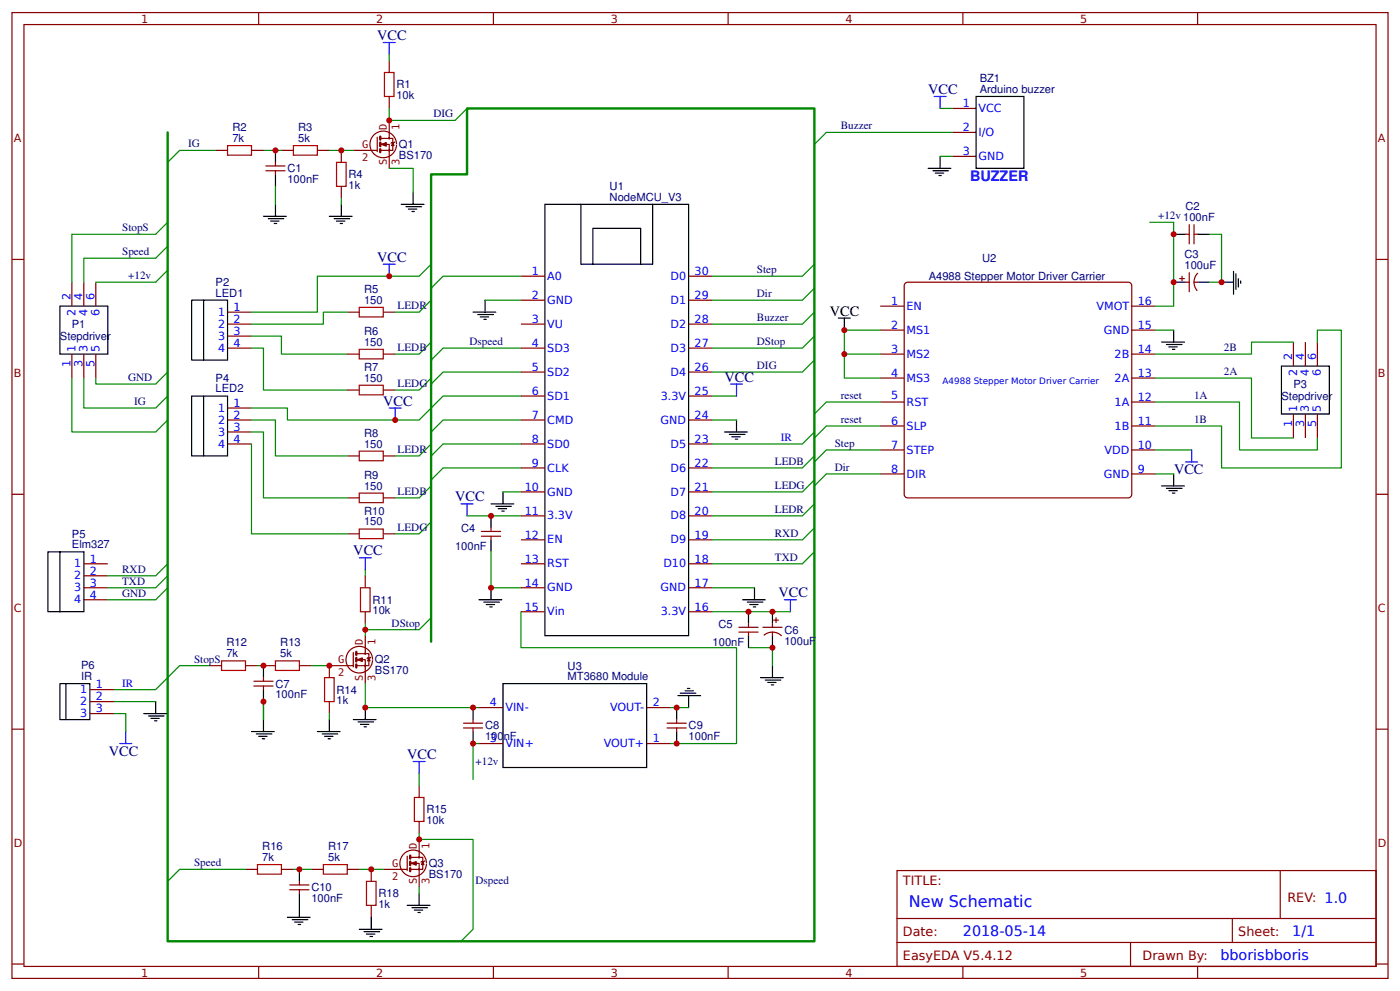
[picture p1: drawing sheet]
<svg xmlns="http://www.w3.org/2000/svg" width="309mm" height="219mm" viewBox="0 0 309 219" stroke-linecap="round" stroke-linejoin="round" font-family="sans-serif">
<g fill="none" stroke="#800" stroke-width=".26">
<path d="M2.6 2.8h304.1v213.2h-304.1zM5.3 5.4h298.7v208h-298.7zM57.1 2.8v2.6M86 13.4v2.6M109 2.8v2.6M160.9 2.8v2.6M212.7 2.8v2.6M264.6 2.8v2.6M62.2 33.2h2.6M70.1 33.2h2.7M75.4 33.2v2.7M86 21.3v2.6"/>
<path d="M2.6 57.3h2.7M75.4 41.1v2.7M304 57.3h2.7M50.3 71.6h5.3M50.3 76.9h5.3M50.3 68.9h5.3M50.3 74.2h5.3M76.7 68.9h2.7M76.7 78.2h2.7M84.7 68.9h2.6M84.7 78.2h2.6M115.1 61h5.3"/>
<path d="M115.1 66.3h5.3M115.1 71.6h5.3M115.1 76.9h5.3M152.1 61h5.3M152.1 66.3h5.3M152.1 71.6h5.3M152.1 76.9h5.3M50.3 92.7h5.3M50.3 98h5.3M50.3 90.1h5.3M50.3 95.4h5.3M76.7 86.1h2.7"/>
<path d="M84.7 86.1h2.6M115.1 82.2h5.3M115.1 87.4h5.3M115.1 92.7h5.3M115.1 98h5.3M152.1 82.2h5.3M152.1 87.4h5.3M152.1 92.7h5.3M152.1 98h5.3M2.6 109.1h2.7M76.7 100.7h2.7M76.7 109.9h2.7"/>
<path d="M76.7 117.9h2.7M84.7 100.7h2.6M84.7 109.9h2.6M84.7 117.9h2.6M115.1 103.3h5.3M115.1 108.6h5.3M115.1 113.9h5.3M115.1 119.2h5.3M152.1 103.3h5.3M152.1 108.6h5.3M152.1 113.9h5.3M152.1 119.2h5.3"/>
<path d="M304 109.1h2.7M18.5 124.5h5.3M18.5 129.8h5.3M18.5 127.1h5.3M18.5 132.4h5.3M115.1 124.5h5.3M115.1 129.8h5.3M115.1 135.1h5.3M152.1 124.5h5.3M152.1 129.8h5.3M152.1 135.1h5.3M2.6 161h2.7"/>
<path d="M304 161h2.7M198.2 192.2h105.8v21.2h-105.8zM282.8 192.2v10.6M2.6 212.9h2.7M57.1 213.4v2.6M109 213.4v2.6M160.9 213.4v2.6M198.2 202.8h105.8M198.2 208.1h105.8M212.7 213.4v2.6M249.8 208.1v5.3M264.6 213.4v2.6"/>
<path d="M272.3 202.8v5.3M304 212.9h2.7"/>
</g>
<g fill="none" stroke="#000" stroke-width=".26">
<path d="M72.8 47.8h5M73.8 48.3h3.5M74.3 48.8h1.9M75.1 49.3h.6M75.4 45.1v2.7M88.6 45.1h5.1M89.7 45.6h3.4M90.2 46.2h1.9M91 46.7h.5M91.3 42.5v2.6M120.4 45.1h31.7v95.3h-31.7zM128.3 45.1v13.2h15.9v-13.2"/>
<path d="M131 58.3v-7.9h10.6v7.9M45 66.3h5.3v13.2h-5.3zM45 66.3h-2.7v13.2h2.7M104.5 68.9h5M105.6 69.5h3.4M106.1 70h1.8M106.9 70.5h.5M107.2 66.3v2.6M45 87.4h5.3v13.3h-5.3zM45 87.4h-2.7v13.3h2.7M160.1 95.4h5M161.1 95.9h3.5"/>
<path d="M161.7 96.4h1.8M162.5 97h.5M162.7 92.7v2.7M108.5 111.3h5M109.5 111.8h3.5M110.1 112.3h1.8M110.9 112.8h.5M111.1 108.6v2.7M13.2 121.8h5.3v13.3h-5.3zM13.2 121.8h-2.6v13.3h2.6M105.8 132.4h5.1M106.9 133h3.4"/>
<path d="M107.4 133.5h1.9M108.2 134h.5M108.5 129.8v2.6"/>
</g>
<g fill="#840000" stroke="#840000" stroke-width=".26">
<path d="M86.8 31.5l.2 .6h-.5z"/>
<path d="M84.3 31.9l1-.4v.8z"/>
</g>
<path d="M78.1 33.2h5.2M83.3 30.3v3.2M84.1 33.2h1.9v4M86 26.6v4h-1.9M86 30.6h.8v2.6h-.8v-1.3h-1.9M86.1 33.2h-.2l.2 .1M86.1 30.6l-.2-.1 .2 .1M87.2 31.4l-.8 .2M87.6 31.9a2.94 2.94 0 0 0-4.2-2.7 2.94 2.94 0 0 0-.6 4.9 2.94 2.94 0 0 0 4.7-1.4l.1-.7" fill="none" stroke="#840000" stroke-width=".26"/>
<path d="M84 30.2v.6M84 31.5v.8M84 32.9v.7" fill="none" stroke="#840000" stroke-width=".53"/>
<path d="M84.9 16h2.1v5.3h-2.1zM64.8 32.1h5.3v2.2h-5.3zM74.3 35.9h2.2v5.2h-2.2zM79.4 67.9h5.3v2.1h-5.3zM79.4 77.1h5.3v2.1h-5.3zM79.4 99.6h5.3v2.1h-5.3zM79.4 85.1h5.3v2.1h-5.3zM79.4 108.9h5.3v2.1h-5.3zM79.4 116.8h5.3v2.1h-5.3z" fill="none" stroke="#a00000" stroke-width=".26"/>
<g fill="none" stroke="#080" stroke-width=".26">
<path d="M86 12v1.4M86 37.2h5.3v5.3M86 23.9v2.7h14.5M75.4 43.8v1.3M55.6 76.9h2.6v9.2h18.5M55.6 74.2h6.6v4h14.5M76.7 68.9h-5.3v2.7h-15.8M87.3 78.2h5.3M87.3 68.9h5.3M92.6 61h-22.5v7.9h-14.5M107.2 66.3h7.9M157.4 61h19.9"/>
<path d="M55.6 98v19.9h21.1M55.6 95.4h2.6v14.5h18.5M55.6 92.7h5.3v8h15.8M55.6 90.1h7.9v2.6h29.1M87.3 86.1h5.3M157.4 92.7h5.3M87.3 117.9h5.3M87.3 109.9h5.3M87.3 100.7h5.3M103.2 113.9h11.9M111.1 108.6h4M157.4 119.2h19.9"/>
<path d="M23.8 129.8h10.6M23.8 132.4h10.6M23.8 127.1h10.6M108.5 129.8h6.6M157.4 124.5h19.9"/>
</g>
<path d="M84.7 9.4h2.6M86 9.4v2.6M101.9 111.3h2.6M103.2 111.3v2.6" fill="none" stroke="#00f" stroke-width=".26"/>
<path d="M37 29.2v178.6h142.9v-183.9h-76.7v14.6h-8v103.2" fill="none" stroke="#080" stroke-width=".53"/>
<g fill="#000" stroke="#080" stroke-width=".26">
<path d="M37 35.9l2.7-2.7zM103.2 23.9l-2.7 2.7zM92.6 68.9l2.6-2.6zM92.6 61l2.6-2.7zM92.6 78.2l2.6-2.7zM177.3 61l2.6-2.7zM92.6 86.1l2.6-2.6zM92.6 92.7l2.6-2.6zM92.6 100.7l2.6-2.7zM92.6 109.9l2.6-2.6zM92.6 117.9l2.6-2.7zM177.3 119.2l2.6-2.7z"/>
<path d="M34.4 127.1l2.6-2.6zM34.4 129.8l2.6-2.7zM37 129.8l-2.6 2.6zM177.3 124.5l2.6-2.7z"/>
</g>
<path d="M200 62.5l.6-.2h48.6a.79 .79 0 0 1 .8 .8v46a.79 .79 0 0 1-.8 .8h-48.6a.79 .79 0 0 1-.8-.8v-46z" fill="#fff" stroke="#800" stroke-width=".26"/>
<g fill="none" stroke="#800" stroke-width=".26">
<path d="M47.6 33.2h2.7M55.6 33.2h2.6M58.7 36.6h4.3M58.7 37.7h4.3M60.9 35.9v.7M60.9 37.7v.8M210.3 23.9h5.3M210.3 29.2h5.3M210.3 34.5h5.3M261.9 51.7h.8M262.7 49.6v4.2M263.8 49.6v4.2"/>
<path d="M263.8 51.7h.8M15.9 62.3v5.3M15.9 78.2v5.3M18.5 62.3v5.3M18.5 78.2v5.3M21.2 62.3v5.3M21.2 78.2v5.3M194.5 67.6h5.3M194.5 72.9h5.3M194.5 78.2h5.3M250 67.6h5.3M250 72.9h5.3"/>
<path d="M250 78.2h5.3M260.6 61.5h1.1M261.1 61v1M261.9 62.3h.8M262.7 60.2v4.2M263.8 62.3h.8M264.6 60.3a2.84 2.84 0 0 0-.1 3.9M285.8 75.5v5.3M288.4 75.5v5.3M291 75.5v5.3M194.5 83.5h5.3M194.5 88.8h5.3"/>
<path d="M194.5 94.1h5.3M194.5 99.4h5.3M250 83.5h5.3M250 88.8h5.3M250 94.1h5.3M250 99.4h5.3M285.8 91.4v5.3M288.4 91.4v5.3M291 91.4v5.3M106.4 118.4h4.2M106.4 117.3h4.2M108.5 116.5v.8"/>
<path d="M108.5 118.4v.8M194.5 104.6h5.3M250 104.6h5.3M80.7 127.1v2.7M80.7 135.1v2.6M163.2 138.5h4.3M163.2 139.6h4.3M165.4 137.7v.8M165.4 139.6v.8M168.5 138.5h4.3M170.7 137.7v.8M170.7 139.6v.8"/>
<path d="M170.9 136.9h1.1M171.4 136.4v1.1M19.8 152.3h5.3M19.8 154.9h5.3M19.8 157.6h5.3M46.3 147h2.6M54.2 147h2.7M56.1 150.4h4.2M56.1 151.5h4.2M58.2 147h2.7M58.2 149.6v.8M58.2 151.5v.8"/>
<path d="M66.1 147h2.7M72.8 147v2.6M72.8 154.9v2.7M102.4 159.7h4.2M104.5 158.9v.8M105.8 156.2h5.3M142.9 156.2h5.3M147.4 159.7h4.2M149.5 158.9v.8M168.8 140.3a2.84 2.84 0 0 1 3.9 .1M92.6 173.4v2.7M102.4 160.7h4.2"/>
<path d="M104.5 160.7v.8M105.8 164.2h5.3M142.9 164.2h5.3M147.4 160.7h4.2M149.5 160.7v.8M54.2 192h2.7M62.2 192h2.6M64 195.4h4.3M64 196.5h4.3M66.1 194.6v.8M66.1 196.5v.7M68.8 192h2.6"/>
<path d="M76.7 192h2.7M82 192v2.6M82 199.9v2.6M92.6 181.4v2.6"/>
</g>
<g fill="#000" stroke="#080" stroke-width=".26">
<path d="M182.6 29.2l-2.7 2.7zM34.4 57l2.6-2.6zM34.4 51.7l2.6-2.6zM34.4 62.3l2.6-2.6zM95.2 79.5l2.7-2.6zM95.2 63.6l2.7-2.6zM177.3 76.9l2.6-2.7zM177.3 71.6l2.6-2.7zM177.3 66.3l2.6-2.7zM34.4 95.4l2.6-2.7zM34.4 90.1l2.6-2.7zM37 82.2l-2.6 2.6z"/>
<path d="M95.2 84.8l2.7-2.6zM95.2 90.1l2.7-2.7zM95.2 95.4l2.7-2.7zM177.3 98l2.6-2.6zM177.3 82.2l2.6-2.7zM179.9 91.4l2.7-2.6zM182.6 94.1l-2.7 2.6zM95.2 100.7l2.7-2.7zM95.2 106l2.7-2.7zM177.3 113.9l2.6-2.6zM177.3 108.6l2.6-2.6zM177.3 103.3l2.6-2.6z"/>
<path d="M182.6 99.4l-2.7 2.6zM179.9 107.3l2.7-2.7zM92.6 139l2.6-2.6zM37 149.6l-2.6 2.7zM37 149.6l2.7-2.6zM37 194.6l2.7-2.6zM101.9 207.8l2.6-2.6z"/>
</g>
<g fill="none" stroke="#080" stroke-width=".26">
<path d="M39.7 33.2h7.9M58.2 33.2h4M72.8 33.2h5.3M182.6 29.2h27.7M207.7 34.5h2.6M207.7 23.9h2.6M34.4 57h-15.9v5.3M34.4 51.7h-18.5v10.6M60.9 41.1v4M254 49.1h5.3v18.5h-4M267.2 51.7h2.7v10.6h-2.7M21.2 62.3h13.2"/>
<path d="M97.9 76.9h17.2M97.9 61h17.2M157.4 66.3h19.9M157.4 71.6h19.9M157.4 76.9h19.9M194.5 78.2h-8v5.3h8M194.5 72.9h-8v5.3M255.3 72.9h4M285.8 75.5h-9.3v2.7h-21.2M291 75.5v-2.6h5.3v30.4h-26.4v-9.2h-14.6M15.9 83.5v11.9h18.5M18.5 83.5v6.6h15.9"/>
<path d="M21.2 83.5v1.3h13.2M97.9 82.2h17.2M97.9 87.4h17.2M97.9 98h17.2M97.9 92.7h17.2M157.4 82.2h19.9M157.4 87.4h5.3M157.4 98h19.9M182.6 88.8h11.9M182.6 94.1h11.9M182.6 99.4h11.9M255.3 83.5h21.2v13.2h9.3"/>
<path d="M255.3 88.8h18.5v10.6h17.2v-2.7M255.3 99.4h8M97.9 103.3h17.2M157.4 103.3h19.9M157.4 108.6h19.9M157.4 113.9h19.9M182.6 104.6h11.9M255.3 104.6h4M80.7 125.8v1.3M80.7 137.7v2.7M80.7 139h11.9M108.5 121.8v8"/>
<path d="M115.1 135.1v7.9h47.6v21.2h-14.5M157.4 135.1h17.2M157.4 129.8h9.3M25.1 157.6h2.7v3.9M25.1 152.3h9.3M25.1 154.9h9.3M39.7 147h6.6M56.9 147h1.3M58.2 158.9v-4v4M68.8 147h4M72.8 157.6v1.3M80.7 150.9v5.3h25.1"/>
<path d="M148.2 156.2h3.9M165.4 143h5.3v4M92.6 170.8v2.6M105.8 164.2h-1.3v7.9M39.7 192h14.5M64.8 192h4M79.4 192h5.3M92.6 184v1.3h11.9v19.9M92.6 195.9v1.3"/>
</g>
<g fill="none" stroke="#000" stroke-width=".26">
<path d="M60.9 33.2v2.7M60.9 38.5v2.6M205.1 37.2h5M206.1 37.7h3.4M206.6 38.2h1.9M207.4 38.8h.6M207.7 34.5v2.7M215.6 21.3h10.6v15.9h-10.6zM58.2 47.8h5M59.3 48.3h3.4M59.8 48.8h1.8M60.6 49.3h.5"/>
<path d="M60.9 45.1v2.7M259.3 51.7h2.6M264.6 51.7h2.6M272.5 59.9v5.1M13.2 67.6h10.6v10.6h-10.6zM185.2 70.2h2.7M186.5 70.2v2.7M256.6 75.5h5.1M257.7 76.1h3.4M258.2 76.6h1.9M259 77.1h.6M259.3 72.9v2.6"/>
<path d="M259.3 62.3h2.6M264.6 62.3h2.6M269.9 62.3h2.6M273 60.5v3.4M273.6 61.5v1.9M274.1 62v.6M283.1 80.8h10.6v10.6h-10.6zM108.5 113.9v2.6M108.5 119.2v2.6M256.6 107.3h5.1M257.7 107.8h3.4M258.2 108.3h1.9"/>
<path d="M259 108.9h.6M259.3 104.6v2.7M164 132.4h5.1M165.1 133h3.4M165.4 135.1v2.6M165.6 133.5h1.9M166.4 134h.6M166.7 129.8v2.6M170.7 135.1v2.6M14.6 150.9h5.2v8h-5.2zM14.6 150.9h-1.4v8h1.4M31.7 157.6h5.1"/>
<path d="M32.8 158.1h3.4M33.3 158.6h1.9M34.1 159.1h.6M34.4 154.9v2.7M58.2 147v2.6M58.2 152.3v2.6M58.2 158.9v2.6M72.8 158.9v2.6M78.1 158.9h5M79.1 159.4h3.4M79.6 159.9h1.9M80.7 156.2v2.7"/>
<path d="M104.5 156.2v2.7M111.1 150.9h31.8v18.6h-31.8zM149.5 156.2v2.7M149.8 153.6h5M150.3 153.1h3.4M151.3 152.5h1.9M151.9 152h.5M152.1 153.6v2.6M165.4 140.4v2.6M168 149.6h5M169.1 150.2h3.4M169.6 150.7h1.8"/>
<path d="M170.4 151.2h.5M170.7 140.4v2.6M170.7 147v2.6M55.6 161.5h5M56.6 162.1h3.5M57.1 162.6h1.9M57.9 163.1h.6M70.1 161.5h5M71.2 162.1h3.4M71.7 162.6h1.9M72.5 163.1h.5M80.4 160.5h.6"/>
<path d="M104.5 161.5v2.7M149.5 161.5v2.7M66.1 192v2.6M66.1 197.2v5.3M90 199.9h5M92.6 197.2v2.7M63.5 202.5h5M64.6 203.1h3.4M65.1 203.6h1.8M65.9 204.1h.5M79.4 205.2h5M80.4 205.7h3.5"/>
<path d="M81 206.2h1.8M81.8 206.8h.5M82 202.5v2.7M91 200.4h3.5M91.5 201h1.9M92.3 201.5h.6"/>
</g>
<g fill="#840000" stroke="#840000" stroke-width=".26">
<path d="M81.5 145.3l.3 .6h-.6z"/>
<path d="M79 145.7l1-.4v.7z"/>
<path d="M93.4 190.2l.3 .7h-.6z"/>
<path d="M90.9 190.6l1-.4v.8z"/>
</g>
<g fill="none" stroke="#840000" stroke-width=".26">
<path d="M72.8 147h5.3M78.1 144.1v3.1M78.8 147h1.9v3.9M80.7 140.4v3.9h-1.9M80.7 144.3h.8v2.7h-.8v-1.3h-1.9M80.8 147l-.2-.1 .2 .2M80.8 144.3h-.2l.2 .1M81.9 145.1l-.8 .3M82.3 145.7a2.94 2.94 0 0 0-4.2-2.7 2.94 2.94 0 0 0-.6 4.9 2.94 2.94 0 0 0 4.7-1.5l.1-.6M84.7 192h5.3M90 189v3.2M90.8 192h1.8v3.9"/>
<path d="M92.6 185.3v4h-1.8M92.6 189.3h.8v2.7h-.8v-1.4h-1.8M92.7 192l-.2-.1 .2 .1M92.7 189.3h-.2l.2 .1M93.8 190.1l-.8 .3M94.2 190.6a2.94 2.94 0 0 0-4.2-2.6 2.94 2.94 0 0 0-.6 4.9 2.94 2.94 0 0 0 4.7-1.5l.1-.6"/>
</g>
<path d="M78.7 143.9v.7M78.7 145.3v.7M78.7 146.7v.7M90.6 188.9v.7M90.6 190.2v.8M90.6 191.7v.7" fill="none" stroke="#840000" stroke-width=".53"/>
<path d="M50.3 32.1h5.3v2.2h-5.3zM79.6 129.8h2.2v5.3h-2.2zM48.9 145.9h5.3v2.1h-5.3zM60.9 145.9h5.2v2.1h-5.2zM71.7 149.6h2.1v5.3h-2.1zM91.5 176.1h2.2v5.3h-2.2zM56.9 190.9h5.3v2.1h-5.3zM71.4 190.9h5.3v2.1h-5.3zM81 194.6h2.1v5.3h-2.1z" fill="none" stroke="#a00000" stroke-width=".26"/>
<g fill="none" stroke="#00f" stroke-width=".26">
<path d="M206.4 21.3h2.6M207.7 21.3v2.6M84.7 58.3h2.6M86 58.3v2.7M86 90.1h2.6M87.3 90.1v2.6M161.4 84.8h2.6M162.7 84.8v2.6M263.3 99.4v2.6M261.9 102h2.7M79.4 123.2h2.6M80.7 123.2v2.6"/>
<path d="M173.3 132.4h2.6M174.6 132.4v2.7M26.5 164.2h2.6M27.8 161.5v2.7M91.3 168.1h2.6M92.6 168.1v2.7"/>
</g>
<g fill="#c00">
<circle cx="186.5" cy="72.9" r=".66"/>
<circle cx="66.1" cy="192" r=".66"/>
<circle cx="269.9" cy="62.3" r=".66"/>
<circle cx="259.3" cy="51.7" r=".66"/>
<circle cx="149.5" cy="164.2" r=".66"/>
<circle cx="149.5" cy="156.2" r=".66"/>
<circle cx="104.5" cy="156.2" r=".66"/>
<circle cx="104.5" cy="164.2" r=".66"/>
<circle cx="259.3" cy="62.3" r=".66"/>
<circle cx="87.3" cy="92.7" r=".66"/>
<circle cx="72.8" cy="147" r=".66"/>
<circle cx="92.6" cy="185.3" r=".66"/>
<circle cx="80.7" cy="156.2" r=".66"/>
<circle cx="75.4" cy="33.2" r=".66"/>
<circle cx="86" cy="26.6" r=".66"/>
<circle cx="82" cy="192" r=".66"/>
<circle cx="80.7" cy="139" r=".66"/>
<circle cx="86" cy="61" r=".66"/>
<circle cx="170.7" cy="135.1" r=".66"/>
<circle cx="60.9" cy="33.2" r=".66"/>
<circle cx="58.2" cy="147" r=".66"/>
<circle cx="58.2" cy="154.9" r=".66"/>
<circle cx="108.5" cy="113.9" r=".66"/>
<circle cx="165.4" cy="135.1" r=".66"/>
<circle cx="170.7" cy="143" r=".66"/>
<circle cx="108.5" cy="129.8" r=".66"/>
<circle cx="186.5" cy="78.2" r=".66"/>
</g>
<text font-size="3.5" fill="#00f" x="200.8" y="200.2">New Schematic</text>
<g font-size="3.2" fill="#000080">
<text x="83.3" y="8.9">VCC</text>
<text x="205.1" y="20.8">VCC</text>
<text x="83.3" y="57.8">VCC</text>
<text x="84.7" y="89.6">VCC</text>
<text x="160.1" y="84.3">VCC</text>
<text x="259.4" y="104.7">VCC</text>
<text x="100.5" y="110.7">VCC</text>
<text x="78.1" y="122.6">VCC</text>
<text x="172" y="131.9">VCC</text>
<text x="24" y="166.8">VCC</text>
<text x="90" y="167.6">VCC</text>
</g>
<g font-size="3.2" fill="#00f">
<text x="214.3" y="40">BUZZER</text>
<text x="212.7" y="206.8">2018-05-14</text>
<text x="285.5" y="206.8">1/1</text>
<text x="269.6" y="212.1">bborisbboris</text>
</g>
<text font-size="3.2" x="183.4" y="69.7">VCC</text>
<g font-size="2.8" fill="#800">
<text x="199.5" y="195.4">TITLE:</text>
<text x="284.4" y="199.1">REV: 1.0</text>
<text x="199.5" y="206.8">Date:</text>
<text x="273.6" y="206.8">Sheet:</text>
<text x="199.5" y="212.1">EasyEDA V5.4.12</text>
<text x="252.4" y="212.1">Drawn By:</text>
</g>
<g font-size="2.5" fill="#800">
<text x="31.2" y="5">1</text>
<text x="83.1" y="5">2</text>
<text x="134.9" y="5">3</text>
<text x="186.8" y="5">4</text>
<text x="238.7" y="5">5</text>
<text x="3" y="31.4">A</text>
<text x="304.4" y="31.4">A</text>
<text x="3" y="83.2">B</text>
<text x="304.4" y="83.2">B</text>
<text x="3" y="135.1">C</text>
<text x="304.4" y="135.1">C</text>
<text x="3" y="186.9">D</text>
<text x="304.4" y="186.9">D</text>
<text x="31.2" y="215.6">1</text>
<text x="83.1" y="215.6">2</text>
<text x="134.9" y="215.6">3</text>
<text x="186.8" y="215.6">4</text>
<text x="238.7" y="215.6">5</text>
</g>
<g font-size="2.5" fill="#000080">
<text x="87.6" y="21.9">10k</text>
<text x="87.6" y="19.5">R1</text>
<text x="216.4" y="20.5">Arduino buzzer</text>
<text x="216.4" y="18.1">BZ1</text>
<text x="51.3" y="29">R2</text>
<text x="65.9" y="29">R3</text>
<text x="95.8" y="25.9">DIG</text>
<text x="185.7" y="28.6">Buzzer</text>
<text x="41.5" y="32.5">IG</text>
<text x="51.3" y="31.4">7k</text>
<text x="65.9" y="31.4">5k</text>
<text x="88.1" y="35.1">BS170</text>
<text x="88.1" y="32.7">Q1</text>
<text x="63.5" y="40.4">100nF</text>
<text x="63.5" y="38.1">C1</text>
<text x="77" y="41.7">1k</text>
<text x="77" y="39.4">R4</text>
<text x="134.7" y="41.9">U1</text>
<text x="134.7" y="44.3">NodeMCU_V3</text>
<text x="261.9" y="46.5">C2</text>
<text x="27" y="51.1">StopS</text>
<text x="255.9" y="48.4">+12v 100nF</text>
<text x="27" y="56.4">Speed</text>
<text x="217" y="57.9">U2</text>
<text x="261.7" y="59.4">100uF</text>
<text x="261.7" y="57">C3</text>
<text x="28.3" y="61.6">+12v</text>
<text x="47.6" y="65.5">LED1</text>
<text x="47.6" y="63.1">P2</text>
<text x="80.4" y="64.7">R5</text>
<text x="167.2" y="60.3">Step</text>
<text x="167.2" y="65.6">Dir</text>
<text x="205.2" y="61.9">A4988 Stepper Motor Driver Carrier</text>
<text x="80.4" y="67.1">150</text>
<text x="87.8" y="68.3">LEDR</text>
<text x="167.2" y="70.9">Buzzer</text>
<text x="13.2" y="75.1">Stepdriver</text>
<text x="15.9" y="72.5">P1</text>
<text x="80.4" y="76.3">150</text>
<text x="80.4" y="74">R6</text>
<text x="87.8" y="77.5">LEDB</text>
<text x="103.7" y="76.2">Dspeed</text>
<text x="167.2" y="76.2">DStop</text>
<text x="270.4" y="77.5">2B</text>
<text x="80.4" y="81.9">R7</text>
<text x="167.2" y="81.5">DIG</text>
<text x="270.4" y="82.8">2A</text>
<text x="28.3" y="84.1">GND</text>
<text x="29.6" y="89.4">IG</text>
<text x="47.6" y="86.6">LED2</text>
<text x="47.6" y="84.3">P4</text>
<text x="80.4" y="84.3">150</text>
<text x="87.8" y="85.5">LEDG</text>
<text x="185.7" y="88.1">reset</text>
<text x="263.8" y="88.1">1A</text>
<text x="283.1" y="88.4">Stepdriver</text>
<text x="285.8" y="85.7">P3</text>
<text x="185.7" y="93.4">reset</text>
<text x="263.8" y="93.4">1B</text>
<text x="80.4" y="98.8">150</text>
<text x="80.4" y="96.4">R8</text>
<text x="87.8" y="100">LEDR</text>
<text x="184.4" y="98.7">Step</text>
<text x="80.4" y="105.7">R9</text>
<text x="171.2" y="107.9">LEDG</text>
<text x="171.2" y="102.7">LEDB</text>
<text x="184.4" y="104">Dir</text>
<text x="80.4" y="108.1">150</text>
<text x="80.4" y="113.6">R10</text>
<text x="87.8" y="109.3">LEDB</text>
<text x="171.2" y="113.2">LEDR</text>
<text x="15.9" y="118.7">P5</text>
<text x="80.4" y="116">150</text>
<text x="87.8" y="117.2">LEDG</text>
<text x="101.9" y="117.5">C4</text>
<text x="171.2" y="118.5">RXD</text>
<text x="15.9" y="121">Elm327</text>
<text x="100.5" y="121.5">100nF</text>
<text x="171.2" y="123.8">TXD</text>
<text x="27" y="131.8">GND</text>
<text x="27" y="126.5">RXD</text>
<text x="27" y="129.1">TXD</text>
<text x="82.3" y="135.7">10k</text>
<text x="82.3" y="133.3">R11</text>
<text x="50" y="142.7">R12</text>
<text x="61.9" y="142.7">R13</text>
<text x="86.5" y="138.4">DStop</text>
<text x="157.4" y="142.6">100nF</text>
<text x="158.8" y="138.6">C5</text>
<text x="173.3" y="142.3">100uF</text>
<text x="173.3" y="139.9">C6</text>
<text x="17.9" y="147.7">P6</text>
<text x="42.9" y="146.3">StopS</text>
<text x="50" y="145.1">7k</text>
<text x="61.9" y="145.1">5k</text>
<text x="82.8" y="148.8">BS170</text>
<text x="82.8" y="146.4">Q2</text>
<text x="125.4" y="147.9">U3</text>
<text x="17.9" y="150.2">IR</text>
<text x="60.9" y="154.2">100nF</text>
<text x="60.9" y="151.8">C7</text>
<text x="74.3" y="155.5">1k</text>
<text x="74.3" y="153.1">R14</text>
<text x="125.4" y="150.2">MT3680 Module</text>
<text x="107.2" y="161.1">C8</text>
<text x="152.1" y="161.1">C9</text>
<text x="107.2" y="163.5">100nF</text>
<text x="152.1" y="163.5">100nF</text>
<text x="105" y="168.8">+12v</text>
<text x="94.2" y="179.6">R15</text>
<text x="94.2" y="182">10k</text>
<text x="42.9" y="191.3">Speed</text>
<text x="58" y="190.1">7k</text>
<text x="58" y="187.7">R16</text>
<text x="72.5" y="190.1">5k</text>
<text x="72.5" y="187.7">R17</text>
<text x="94.7" y="191.4">Q3</text>
<text x="68.8" y="196.8">C10</text>
<text x="94.7" y="193.8">BS170</text>
<text x="105" y="195.3">Dspeed</text>
<text x="68.8" y="199.2">100nF</text>
<text x="83.6" y="200.5">1k</text>
<text x="83.6" y="198.1">R18</text>
</g>
<g font-size="2.5" fill="#00f">
<text x="212.7" y="23.7">1</text>
<text x="212.7" y="29">2</text>
<text x="216.2" y="24.7">VCC</text>
<text x="212.7" y="34.3">3</text>
<text x="216.2" y="30">I/O</text>
<text x="216.2" y="35.3">GND</text>
<text x="117.5" y="60.7">1</text>
<text x="120.9" y="61.8">A0</text>
<text x="148.1" y="61.8">D0</text>
<text x="153.5" y="60.7">30</text>
<text x="15.6" y="66.3" transform="rotate(-90 15.6 66.3)">2</text>
<text x="16.7" y="69.7" transform="rotate(-90 16.7 69.7)">2</text>
<text x="18.3" y="66.3" transform="rotate(-90 18.3 66.3)">4</text>
<text x="19.3" y="69.7" transform="rotate(-90 19.3 69.7)">4</text>
<text x="20.9" y="66.3" transform="rotate(-90 20.9 66.3)">6</text>
<text x="22" y="69.7" transform="rotate(-90 22 69.7)">6</text>
<text x="48.2" y="69.7">1</text>
<text x="51.6" y="68.7">1</text>
<text x="51.6" y="71.3">2</text>
<text x="117.5" y="66">2</text>
<text x="117.5" y="71.3">3</text>
<text x="120.9" y="67.1">GND</text>
<text x="148.1" y="67.1">D1</text>
<text x="153.5" y="71.3">28</text>
<text x="153.5" y="66">29</text>
<text x="196.9" y="67.3">1</text>
<text x="200.3" y="68.4">EN</text>
<text x="242.2" y="68.4">VMOT</text>
<text x="251.4" y="67.3">16</text>
<text x="16.7" y="77.7" transform="rotate(-90 16.7 77.7)">1</text>
<text x="19.3" y="77.7" transform="rotate(-90 19.3 77.7)">3</text>
<text x="22" y="77.7" transform="rotate(-90 22 77.7)">5</text>
<text x="48.2" y="72.4">2</text>
<text x="48.2" y="75">3</text>
<text x="48.2" y="77.7">4</text>
<text x="51.6" y="74">3</text>
<text x="51.6" y="76.6">4</text>
<text x="117.5" y="76.6">4</text>
<text x="120.9" y="72.4">VU</text>
<text x="120.9" y="77.7">SD3</text>
<text x="148.1" y="77.7">D3</text>
<text x="148.1" y="72.4">D2</text>
<text x="153.5" y="76.6">27</text>
<text x="196.9" y="72.6">2</text>
<text x="196.9" y="77.9">3</text>
<text x="200.3" y="73.7">MS1</text>
<text x="243.8" y="73.7">GND</text>
<text x="251.4" y="77.9">14</text>
<text x="251.4" y="72.6">15</text>
<text x="15.6" y="81.1" transform="rotate(-90 15.6 81.1)">1</text>
<text x="18.3" y="81.1" transform="rotate(-90 18.3 81.1)">3</text>
<text x="20.9" y="81.1" transform="rotate(-90 20.9 81.1)">5</text>
<text x="117.5" y="81.9">5</text>
<text x="120.9" y="82.9">SD2</text>
<text x="148.1" y="82.9">D4</text>
<text x="153.5" y="81.9">26</text>
<text x="196.9" y="83.2">4</text>
<text x="200.3" y="79">MS2</text>
<text x="246.2" y="79">2B</text>
<text x="251.4" y="83.2">13</text>
<text x="285.5" y="79.5" transform="rotate(-90 285.5 79.5)">2</text>
<text x="286.5" y="82.9" transform="rotate(-90 286.5 82.9)">2</text>
<text x="288.1" y="79.5" transform="rotate(-90 288.1 79.5)">4</text>
<text x="289.2" y="82.9" transform="rotate(-90 289.2 82.9)">4</text>
<text x="290.8" y="79.5" transform="rotate(-90 290.8 79.5)">6</text>
<text x="291.8" y="82.9" transform="rotate(-90 291.8 82.9)">6</text>
<text x="51.6" y="89.8">1</text>
<text x="117.5" y="87.2">6</text>
<text x="120.9" y="88.2">SD1</text>
<text x="146" y="88.2">3.3V</text>
<text x="153.5" y="87.2">25</text>
<text x="196.9" y="88.1">5</text>
<text x="200.3" y="84.3">MS3</text>
<text x="200.3" y="89.6">RST</text>
<text x="246.2" y="89.6">1A</text>
<text x="246.2" y="84.3">2A</text>
<text x="251.4" y="88.5">12</text>
<text x="48.2" y="90.9">1</text>
<text x="48.2" y="93.5">2</text>
<text x="51.6" y="92.5">2</text>
<text x="51.6" y="95.1">3</text>
<text x="117.5" y="92.5">7</text>
<text x="120.9" y="93.5">CMD</text>
<text x="145.9" y="93.5">GND</text>
<text x="153.5" y="92.5">24</text>
<text x="196.9" y="93.8">6</text>
<text x="200.3" y="94.9">SLP</text>
<text x="246.2" y="94.9">1B</text>
<text x="251.4" y="93.8">11</text>
<text x="285.5" y="94.3" transform="rotate(-90 285.5 94.3)">1</text>
<text x="286.5" y="90.9" transform="rotate(-90 286.5 90.9)">1</text>
<text x="288.1" y="94.3" transform="rotate(-90 288.1 94.3)">3</text>
<text x="289.2" y="90.9" transform="rotate(-90 289.2 90.9)">3</text>
<text x="290.8" y="94.3" transform="rotate(-90 290.8 94.3)">5</text>
<text x="291.8" y="90.9" transform="rotate(-90 291.8 90.9)">5</text>
<text x="48.2" y="96.2">3</text>
<text x="48.2" y="98.8">4</text>
<text x="51.6" y="97.8">4</text>
<text x="117.5" y="97.8">8</text>
<text x="120.9" y="98.8">SD0</text>
<text x="148.1" y="98.8">D5</text>
<text x="153.5" y="97.8">23</text>
<text x="172.5" y="97.4">IR</text>
<text x="196.9" y="99.1">7</text>
<text x="200.3" y="100.1">STEP</text>
<text x="244" y="100.1">VDD</text>
<text x="251.4" y="99.1">10</text>
<text x="117.5" y="103.1">9</text>
<text x="120.9" y="104.1">CLK</text>
<text x="148.1" y="104.1">D6</text>
<text x="153.5" y="103.1">22</text>
<text x="196.9" y="104.4">8</text>
<text x="200.3" y="105.4">DIR</text>
<text x="243.8" y="105.4">GND</text>
<text x="251.4" y="104.4">9</text>
<text x="115.9" y="108.3">10</text>
<text x="115.9" y="113.6">11</text>
<text x="120.9" y="109.4">GND</text>
<text x="148.1" y="109.4">D7</text>
<text x="153.5" y="113.6">20</text>
<text x="153.5" y="108.3">21</text>
<text x="115.9" y="118.9">12</text>
<text x="120.9" y="114.7">3.3V</text>
<text x="120.9" y="120">EN</text>
<text x="148.1" y="120">D9</text>
<text x="148.1" y="114.7">D8</text>
<text x="153.5" y="118.9">19</text>
<text x="16.4" y="125.3">1</text>
<text x="19.8" y="124.2">1</text>
<text x="115.9" y="124.2">13</text>
<text x="120.9" y="125.3">RST</text>
<text x="146.6" y="125.3">D10</text>
<text x="153.5" y="124.2">18</text>
<text x="16.4" y="127.9">2</text>
<text x="16.4" y="130.6">3</text>
<text x="19.8" y="126.9">2</text>
<text x="19.8" y="129.5">3</text>
<text x="115.9" y="129.5">14</text>
<text x="120.9" y="130.6">GND</text>
<text x="145.9" y="130.6">GND</text>
<text x="153.5" y="129.5">17</text>
<text x="16.4" y="133.2">4</text>
<text x="19.8" y="132.2">4</text>
<text x="115.9" y="134.8">15</text>
<text x="120.9" y="135.9">Vin</text>
<text x="146" y="135.9">3.3V</text>
<text x="153.5" y="134.8">16</text>
<text x="17.7" y="153.1">1</text>
<text x="17.7" y="155.7">2</text>
<text x="21.2" y="152">1</text>
<text x="21.2" y="154.6">2</text>
<text x="27" y="151.6">IR</text>
<text x="108.2" y="156">4</text>
<text x="144.2" y="156">2</text>
<text x="17.7" y="158.4">3</text>
<text x="21.2" y="157.3">3</text>
<text x="111.7" y="157">VIN-</text>
<text x="134.8" y="157">VOUT-</text>
<text x="108.2" y="163.9">3</text>
<text x="111.7" y="165">VIN+</text>
<text x="133.4" y="165">VOUT+</text>
<text x="144.2" y="163.9">1</text>
</g>
<g font-size="2.3" fill="#840000">
<text x="85.5" y="28.6" transform="rotate(-90 85.5 28.6)">D</text>
<text x="88.2" y="28.6" transform="rotate(-90 88.2 28.6)">1</text>
<text x="80" y="32.7">G</text>
<text x="80" y="35.5">2</text>
<text x="85.5" y="36.5" transform="rotate(-90 85.5 36.5)">S</text>
<text x="88.2" y="36.5" transform="rotate(-90 88.2 36.5)">3</text>
<text x="80.2" y="142.4" transform="rotate(-90 80.2 142.4)">D</text>
<text x="82.9" y="142.4" transform="rotate(-90 82.9 142.4)">1</text>
<text x="74.7" y="146.4">G</text>
<text x="74.7" y="149.2">2</text>
<text x="80.2" y="150.3" transform="rotate(-90 80.2 150.3)">S</text>
<text x="82.9" y="150.3" transform="rotate(-90 82.9 150.3)">3</text>
<text x="86.6" y="191.4">G</text>
<text x="92.1" y="187.4" transform="rotate(-90 92.1 187.4)">D</text>
<text x="94.9" y="187.4" transform="rotate(-90 94.9 187.4)">1</text>
<text x="86.6" y="194.2">2</text>
<text x="92.1" y="195.3" transform="rotate(-90 92.1 195.3)">S</text>
<text x="94.9" y="195.3" transform="rotate(-90 94.9 195.3)">3</text>
</g>
<text font-size="1.9" fill="#00f" x="208.2" y="84.7">A4988 Stepper Motor Driver Carrier</text>
</svg>
